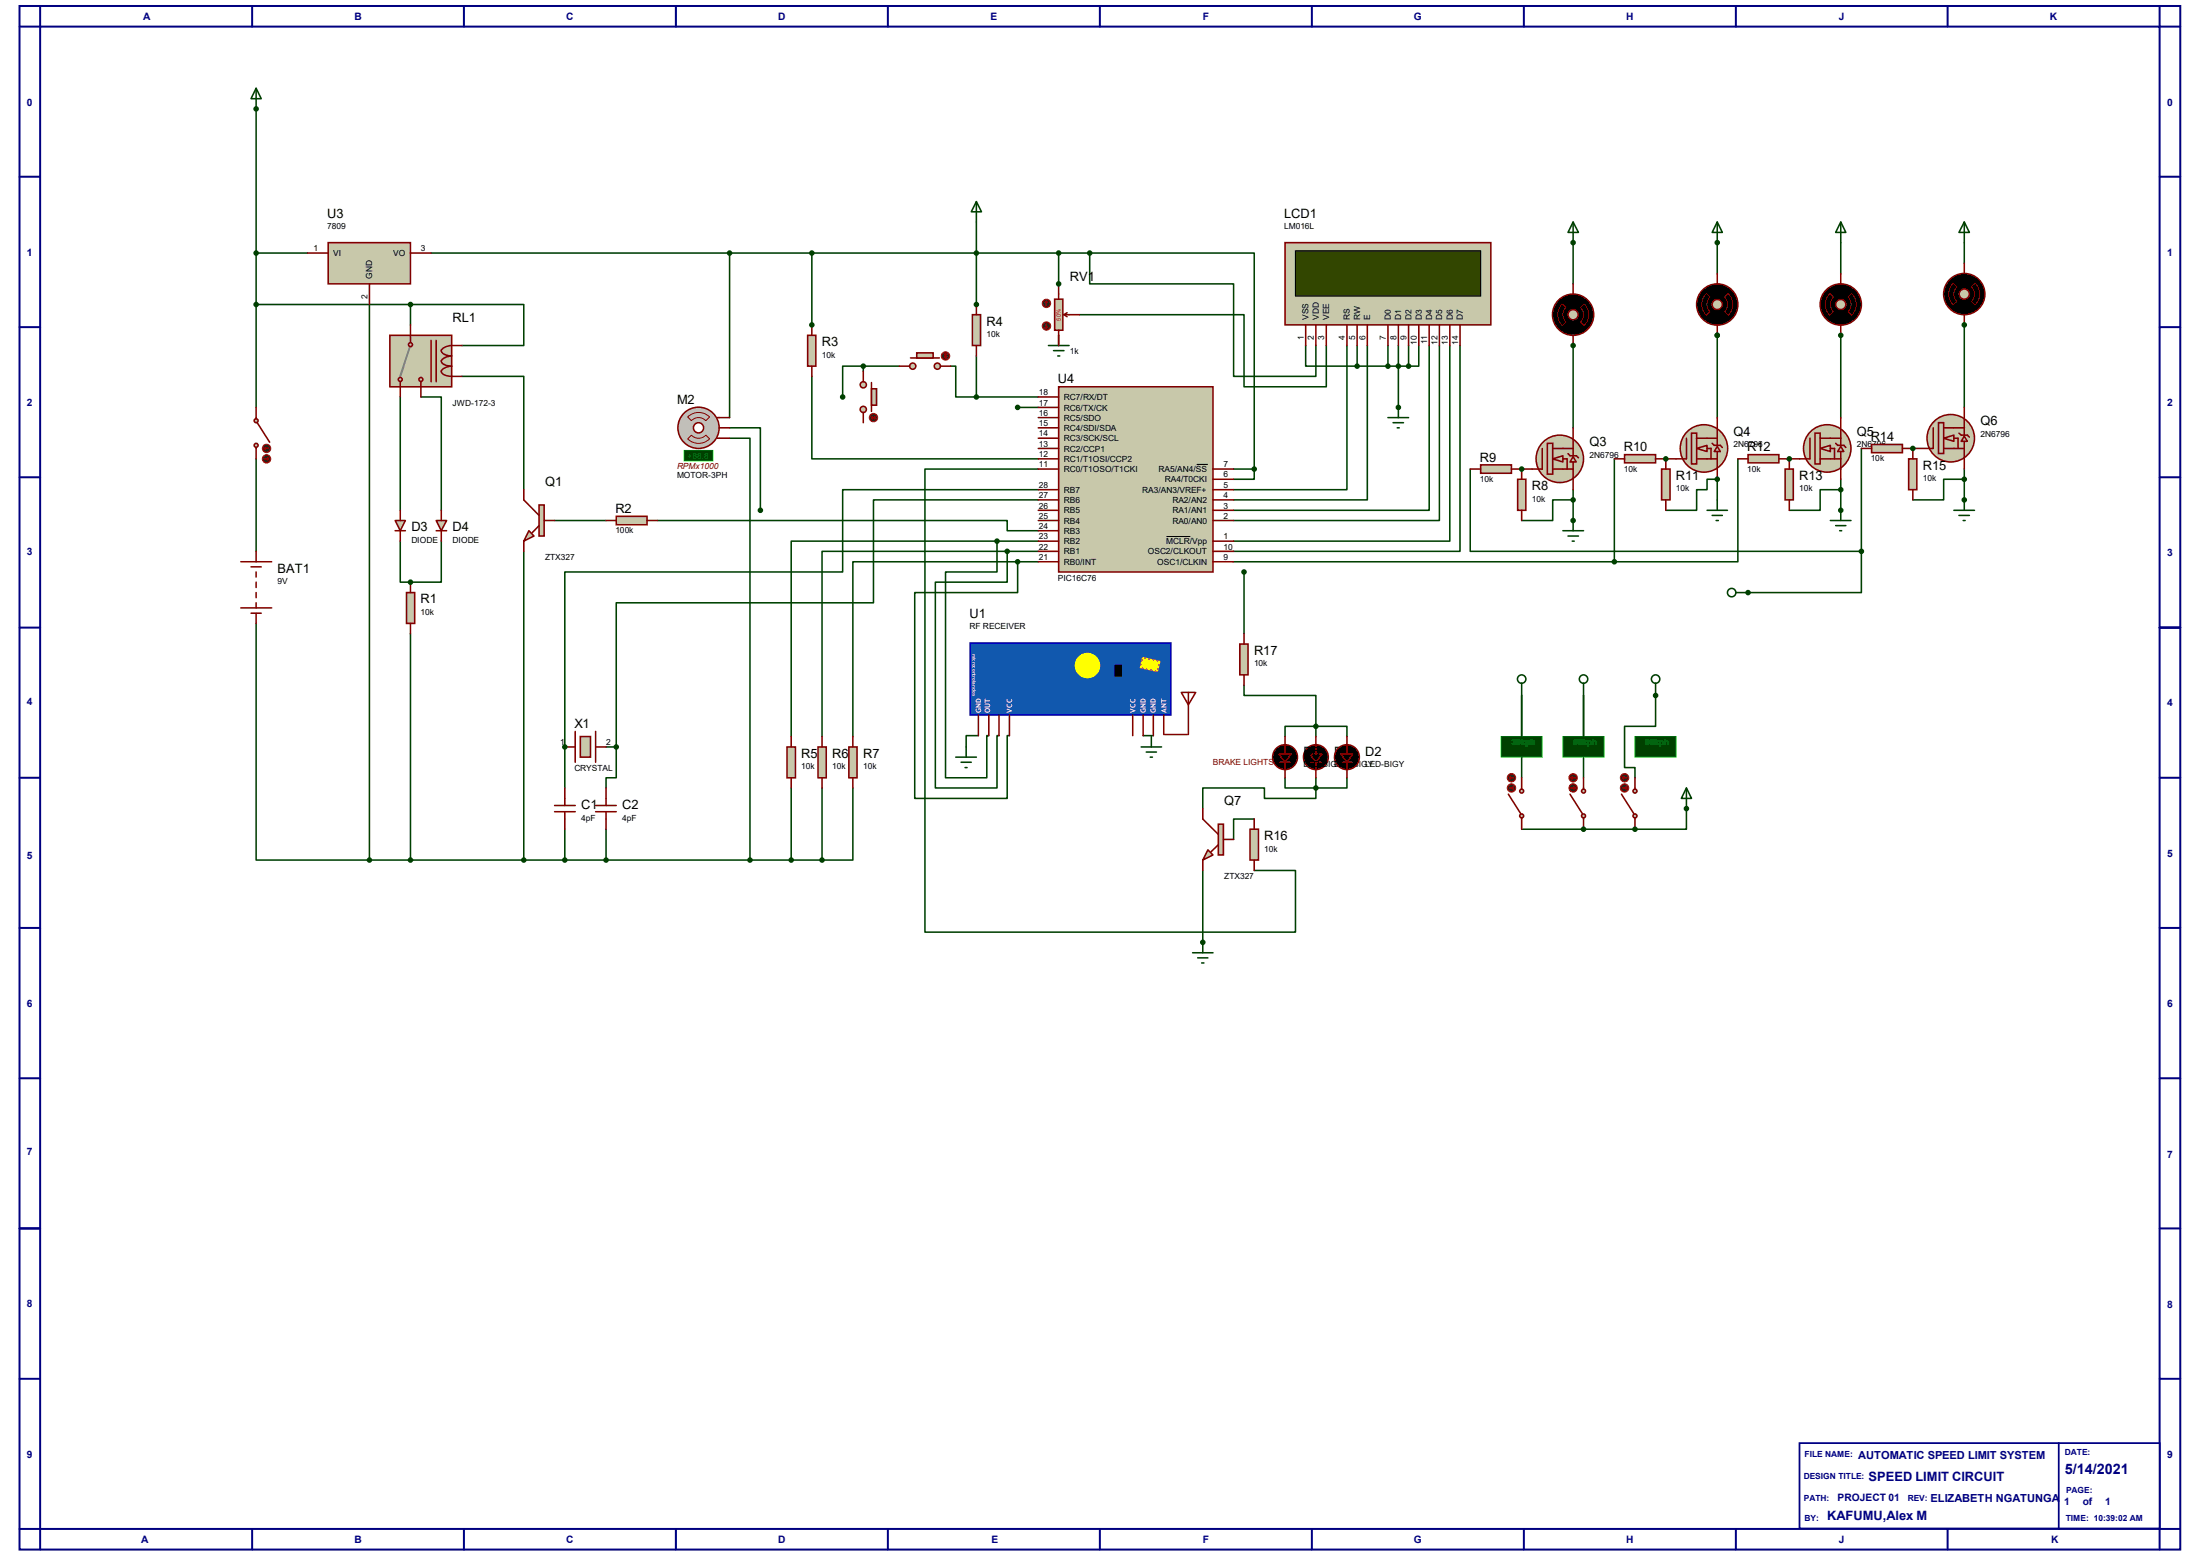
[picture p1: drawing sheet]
<svg xmlns="http://www.w3.org/2000/svg" width="420mm" height="297mm" viewBox="0 0 420 297" stroke-linecap="round" stroke-linejoin="round" font-family="sans-serif">
<g fill="none" stroke="#000080" stroke-width=".38">
<path d="M3.7 1.1h412.5v294.7h-412.5zM7.7 5.1h404.6v286.7h-404.6zM7.7 1.1v4h-4M48.1 1.1v4M88.6 1.1v4M129 1.1v4M169.5 1.1v4M210 1.1v4M250.4 1.1v4M290.9 1.1v4M331.4 1.1v4M371.8 1.1v4"/>
<path d="M412.3 1.1v4h3.9M3.7 33.7h4M412.3 33.7h3.9M3.7 62.4h4M412.3 62.4h3.9M3.7 91.1h4M412.3 91.1h3.9M3.7 119.8h4M412.3 119.8h3.9M3.7 148.5h4M412.3 148.5h3.9M3.7 177.1h4"/>
<path d="M412.3 177.1h3.9M3.7 205.8h4M412.3 205.8h3.9M3.7 234.5h4M412.3 234.5h3.9M3.7 263.2h4M412.3 263.2h3.9M3.7 291.8h4v4M48.1 291.8v4M88.6 291.8v4M129 291.8v4M169.5 291.8v4"/>
<path d="M210 291.8v4M250.4 291.8v4M290.9 291.8v4M331.4 291.8v4M371.8 291.8v4M416.2 291.8h-3.9v4"/>
</g>
<path d="M343.5 275.5h68.8v16.3h-68.8z" fill="#fff" stroke="#000080" stroke-width=".34"/>
<path d="M393 275.5v16.3" fill="none" stroke="#000080" stroke-width=".34"/>
<g fill="none" stroke="#004000" stroke-width=".3">
<path d="M48.9 20.8h.1M48.9 20.8v57M48.9 48.3h9.8M48.9 58.1h29.5M70.5 58.1v106.1M78.4 58.1h21.6v7.9h-11.8M78.4 58.1v3.9M82.3 48.3h125.7M139.3 48.3v31.4M155 48.3v13.7M186.4 58.1h.1M186.4 42.4v15.7"/>
<path d="M202.1 54.2h.1M202.1 48.3v5.9M208 48.3h31.4v41.2M208 48.3v5.9h27.5v17.6h15.7v-5.8M300.3 46.3h.1M300.3 46.3v7.9M327.8 46.3h.1M327.8 46.3v5.9M351.4 46.3v5.9M375 46.3v3.9M76.4 75.8v21.6M80.3 75.8h3.9v21.6"/>
<path d="M88.2 71.8h11.8v21.7M155 62h.1M155 71.8v15.8h43.2M164.8 69.9h-3.9v5.9M164.8 69.9v1M164.8 69.9h6.9M181.5 69.9h1v5.9h3.9M186.4 67.9v7.9M186.4 75.8h11.8M194.3 77.8h3.9M206 60.1h31.5v13.7h15.7v-7.8M249.3 66v3.9h9.8"/>
<path d="M257.1 66v27.5h-21.6M259.1 69.9h9.8M259.1 66v3.9M261 66v29.4h-25.5M265 66v3.9M267 77.8h.1M267 66v11.8M268.9 66v3.9M270.8 66v3.9h-1.9M272.8 66v31.4h-37.3M274.8 66v33.4h-39.3M276.8 66v37.3h-41.3"/>
<path d="M278.7 66v39.2h-43.2M300.3 66h.1M300.3 66v15.7M327.8 64h.1M327.8 64v15.7M351.4 64h.1M351.4 64v15.7M375 62h.1M375 62v15.8M48.9 87.6v17.6M105.9 99.4h9.8M125.5 99.4h66.8v1.9h5.9"/>
<path d="M139.3 81.7h5.9v15.7M139.3 83.7h3.9v80.5M198.2 93.5h-37.3v15.7h-53.1v33.4M198.2 95.4h-31.4v19.7h-49.2v27.5M198.2 89.5h-21.6v88.4h70.7v-11.7h-7.9M235.5 89.5h3.9M239.4 89.5v2h-3.9M280.7 89.5v15.7h74.6M290.5 89.5h.1M300.3 99.4h.1M300.3 95.4h-3.9v4h-5.9M300.3 93.5v5.9"/>
<path d="M308.2 87.6v19.6M318 87.6h.1M327.8 91.5h.1M327.8 91.5h-1.9v2h-2v3.9h-5.9M327.8 91.5v3.9M331.8 87.6v19.6h-23.6M341.6 87.6h.1M351.4 97.4h.1M351.4 93.5h-3.9v3.9h-5.9M351.4 91.5v5.9M355.3 85.6v19.6M365.2 85.6h.1"/>
<path d="M375 95.4h.1M375 91.5h-3.9v3.9h-5.9M375 89.5v5.9M48.9 119v45.2h21.6M76.4 103.3v7.8h2M78.4 111.1h.1M84.2 103.3v7.8h-5.8M100 105.2v59M190.3 103.3h-39.3v37.3M190.3 103.3v5.9h-9.8v39.3h7.9v-8.1h.4M190.3 103.3h7.9M192.3 105.2h-35.4v35.4"/>
<path d="M192.3 105.2v5.9h-13.7v39.3h11.7v-10h.4M192.3 105.2h5.9M194.3 107.2h-31.5v33.4M194.3 107.2v5.9h-19.7v39.3h17.7v-12h.4M194.3 107.2h3.9M235.5 107.2h72.7M237.5 109.2v11.7M333.7 113.1h.1M355.3 105.2v7.9h-21.6M78.4 120.9v43.3M237.5 130.8v2h13.7v5.8M251.2 138.6h-5.9v2"/>
<path d="M251.2 138.6h5.9v2M251.2 138.6v2M290.5 132.8v15.7M302.3 132.8v15.7M316.1 132.8v5.8h-6v7.9h2v2M316.1 132.8h.1M107.8 142.6h.1M107.8 142.6v7.8M107.8 158.3v5.9M115.7 158.3v5.9M115.7 142.6h1.9M117.6 142.6v5.9h-1.9v1.9"/>
<path d="M151 150.4v13.8M156.9 150.4v13.8M162.8 150.4v13.8h-5.9M186.8 140.4h-2.4v2.2M218.2 140.4h2M239.4 156.3h-3.9v3.9M245.3 148.5v1.9h5.9M251.2 150.4v2h-9.8v-2h-11.8v3.9M251.2 148.5v1.9M257.1 148.5v1.9h-5.9M290.5 158.3h21.6M302.3 158.3h.1"/>
<path d="M312.1 158.3h.1M321.9 154.3v4h-9.8M321.9 154.3h.1M70.5 164.2h86.4M229.6 179.9h.1M229.6 166.2v13.7"/>
</g>
<g fill="none" stroke="#800000" stroke-width=".3">
<path d="M46 107.2h5.9M46 116h5.9M47.9 108.2h2M47.9 117.1h2M48.9 105.2v2M48.9 109.2v1M48.9 111.1v1M48.9 113.1v1M48.9 115.1v.9M48.9 117.1v1.9M105.9 154.9h3.9M105.9 153.8h3.9"/>
<path d="M107.8 150.4v3.4M107.8 154.9v3.4"/>
</g>
<g fill="#c8c8aa" stroke="#800000" stroke-width=".3">
<path d="M101 101.3l.9 1-1.9 1z"/>
<path d="M102.9 96.4h1v5.9h-1z"/>
</g>
<path d="M100 93.5v1.9l2.9 3M103.9 99.4h2M100 103.3v1.9M102.9 100.3l-1.3 1.4" fill="none" stroke="#800000" stroke-width=".3"/>
<g fill="#c8c8aa" stroke="#800000" stroke-width=".3">
<circle cx="48.9" cy="85" r=".38"/>
<circle cx="48.9" cy="80.3" r=".38"/>
</g>
<path d="M48.9 77.8v2.1M48.9 85.4v2.2M49.1 80.7l2.4 3.7" fill="none" stroke="#800000" stroke-width=".3"/>
<circle cx="50.9" cy="85.6" r=".8" fill="#400000" stroke="#f00" stroke-width=".19"/>
<path d="M50.5 85.6l.2 .2M50.5 85.6h.8M50.7 85.4l-.2 .2" fill="none" stroke="#f00" stroke-width=".19"/>
<circle cx="50.9" cy="87.6" r=".8" fill="#400000" stroke="#f00" stroke-width=".19"/>
<path d="M50.5 87.6h.8M51.1 87.4l.2 .2M51.3 87.6l-.2 .2" fill="none" stroke="#f00" stroke-width=".19"/>
<path d="M245.3 46.3h39.3v15.7h-39.3z" fill="#c8c8aa" stroke="#800000" stroke-width=".3"/>
<path d="M247.3 47.9h35.4v8.6h-35.4z" fill="#324600" stroke="#000" stroke-width=".21"/>
<g fill="none" stroke="#800000" stroke-width=".3">
<path d="M249.3 62v4M251.2 62v4M253.2 62v4M257.1 62v4M259.1 62v4M261 62v4M265 62v4M267 62v4M268.9 62v4M270.8 62v4M272.8 62v4M274.8 62v4"/>
<path d="M276.8 62v4M278.7 62v4"/>
</g>
<path d="M77.6 113.1h1.6v5.9h-1.6z" fill="#c8c8aa" stroke="#800000" stroke-width=".3"/>
<path d="M78.4 111.1v2M78.4 119v1.9" fill="none" stroke="#800000" stroke-width=".3"/>
<path d="M62.7 46.3h15.7v7.9h-15.7z" fill="#c8c8aa" stroke="#800000" stroke-width=".3"/>
<path d="M58.7 48.3h4M70.5 54.2v3.9M78.4 48.3h3.9" fill="none" stroke="#800000" stroke-width=".3"/>
<g fill="#004000" stroke="#004000" stroke-width=".3">
<circle cx="48.9" cy="48.3" r=".38"/>
<circle cx="70.5" cy="164.2" r=".38"/>
<circle cx="78.4" cy="164.2" r=".38"/>
</g>
<path d="M75.4 99.4h2l-1 1.9z" fill="#c8c8aa" stroke="#800000" stroke-width=".3"/>
<path d="M76.4 97.4v2M75.4 101.3h2M76.4 101.3v2" fill="none" stroke="#800000" stroke-width=".3"/>
<path d="M83.3 99.4h2l-1.1 1.9z" fill="#c8c8aa" stroke="#800000" stroke-width=".3"/>
<path d="M84.2 97.4v2M83.3 101.3h2M84.2 101.3v2" fill="none" stroke="#800000" stroke-width=".3"/>
<circle cx="78.4" cy="111.1" r=".38" fill="#004000" stroke="#004000" stroke-width=".3"/>
<path d="M74.4 64h11.8v9.8h-11.8z" fill="#c8c8aa" stroke="#800000" stroke-width=".3"/>
<path d="M78.2 66.3l-1.8 5.5" fill="none" stroke="#808080" stroke-width=".38"/>
<g fill="#c8c8aa" stroke="#800000" stroke-width=".3">
<circle cx="78.4" cy="65.8" r=".38"/>
<circle cx="80.3" cy="72.4" r=".38"/>
</g>
<path d="M78.4 64v1.4M80.3 72.9v.9M82.3 65v7.9M83.3 65v7.9M86.2 66a2.31 2.31 0 0 0-2 .9 1.69 1.69 0 0 0 2 1 2.31 2.31 0 0 0-2 1 1.42 1.42 0 0 0 1.5 .9l.5 .1a2.31 2.31 0 0 0-2 1 1.42 1.42 0 0 0 1.5 .9h.5" fill="none" stroke="#800000" stroke-width=".3"/>
<circle cx="76.4" cy="72.4" r=".38" fill="#c8c8aa" stroke="#800000" stroke-width=".3"/>
<path d="M76.4 72.9v2.9M78.4 62v2M80.3 73.8v2M86.2 71.8h2M86.2 66h2M109.8 139.6v5.9M113.7 139.6v5.9M113.7 154.9h3.9M113.7 153.8h3.9M115.7 150.4v3.4M115.7 154.9v3.4" fill="none" stroke="#800000" stroke-width=".3"/>
<g fill="#004000" stroke="#004000" stroke-width=".3">
<circle cx="78.4" cy="58.1" r=".38"/>
<circle cx="48.9" cy="58.1" r=".38"/>
<circle cx="100" cy="164.2" r=".38"/>
<circle cx="107.8" cy="164.2" r=".38"/>
<circle cx="115.7" cy="164.2" r=".38"/>
</g>
<path d="M110.8 140.6h1.9v3.9h-1.9z" fill="#c8c8aa" stroke="#800000" stroke-width=".3"/>
<path d="M107.8 142.6h2M113.7 142.6h2" fill="none" stroke="#800000" stroke-width=".3"/>
<path d="M117.6 98.6h5.9v1.6h-5.9z" fill="#c8c8aa" stroke="#800000" stroke-width=".3"/>
<path d="M115.7 99.4h1.9M123.5 99.4h2" fill="none" stroke="#800000" stroke-width=".3"/>
<g fill="#004000" stroke="#004000" stroke-width=".3">
<circle cx="117.6" cy="142.6" r=".38"/>
<circle cx="107.8" cy="142.6" r=".38"/>
</g>
<path d="M130.6 86h5.5v2h-5.5z" fill="#004000" stroke="#0f0" stroke-width=".19"/>
<circle cx="133.3" cy="81.7" r="3.9" fill="#c0c0c0" stroke="#800000" stroke-width=".3"/>
<path d="M131.3 79.6a2.99 2.99 0 0 1 4.2 0l-.8 .7a1.87 1.87 0 0 0-2.7 0zM132 83.1a1.87 1.87 0 0 0 2.7 0l.8 .7a2.99 2.99 0 0 1-4.2 0z" fill="none" stroke="#800000" stroke-width=".19"/>
<circle cx="133.3" cy="81.7" r=".97" fill="#fff" stroke="#800000" stroke-width=".3"/>
<path d="M136.9 79.7h2.4M136.9 83.7h2.4M137.3 81.7h2" fill="none" stroke="#800000" stroke-width=".3"/>
<g fill="#004000" stroke="#004000" stroke-width=".3">
<circle cx="145.2" cy="97.4" r=".38"/>
<circle cx="139.3" cy="48.3" r=".38"/>
</g>
<path d="M154.2 64h1.5v5.9h-1.5z" fill="#c8c8aa" stroke="#800000" stroke-width=".3"/>
<path d="M155 62v2M155 69.9v1.9" fill="none" stroke="#800000" stroke-width=".3"/>
<circle cx="155" cy="62" r=".38" fill="#004000" stroke="#004000" stroke-width=".3"/>
<g fill="#c8c8aa" stroke="#800000" stroke-width=".3">
<circle cx="164.8" cy="78.1" r=".59"/>
<circle cx="164.8" cy="73.4" r=".59"/>
</g>
<path d="M166.4 73v5.5" fill="none" stroke="#800000" stroke-width=".3"/>
<path d="M166.4 74.2h.9v3.1h-.9z" fill="#c8c8aa" stroke="#800000" stroke-width=".3"/>
<path d="M164.8 70.9v2M164.8 78.7v2" fill="none" stroke="#800000" stroke-width=".3"/>
<circle cx="166.8" cy="79.7" r=".8" fill="#400000" stroke="#f00" stroke-width=".19"/>
<path d="M166.4 79.7h.7M166.4 79.7l.2 .2M166.6 79.5l-.2 .2M167 79.5l.1 .2M167.1 79.7l-.1 .2" fill="none" stroke="#f00" stroke-width=".19"/>
<g fill="#004000" stroke="#004000" stroke-width=".3">
<circle cx="160.9" cy="75.8" r=".38"/>
<circle cx="164.8" cy="69.9" r=".38"/>
</g>
<g fill="#c8c8aa" stroke="#800000" stroke-width=".3">
<circle cx="178.9" cy="69.9" r=".59"/>
<circle cx="174.2" cy="69.9" r=".59"/>
</g>
<path d="M173.8 68.3h5.5" fill="none" stroke="#800000" stroke-width=".3"/>
<path d="M175 67.4h3.1v.9h-3.1z" fill="#c8c8aa" stroke="#800000" stroke-width=".3"/>
<path d="M171.7 69.9h2M179.5 69.9h2" fill="none" stroke="#800000" stroke-width=".3"/>
<circle cx="180.5" cy="67.9" r=".8" fill="#400000" stroke="#f00" stroke-width=".19"/>
<path d="M180.3 68.1l.2 .2M180.5 67.5v.8M180.5 67.5l-.2 .2M180.5 67.5l.2 .2M180.7 68.1l-.2 .2" fill="none" stroke="#f00" stroke-width=".19"/>
<g fill="#004000" stroke="#004000" stroke-width=".3">
<circle cx="155" cy="48.3" r=".38"/>
<circle cx="186.4" cy="48.3" r=".38"/>
</g>
<path d="M185.6 60.1h1.6v5.9h-1.6z" fill="#c8c8aa" stroke="#800000" stroke-width=".3"/>
<path d="M186.4 58.1v2M186.4 66v1.9" fill="none" stroke="#800000" stroke-width=".3"/>
<circle cx="186.4" cy="58.1" r=".38" fill="#004000" stroke="#004000" stroke-width=".3"/>
<path d="M150.2 142.6h1.6v5.9h-1.6z" fill="#c8c8aa" stroke="#800000" stroke-width=".3"/>
<path d="M151 140.6v2M151 148.5v1.9" fill="none" stroke="#800000" stroke-width=".3"/>
<path d="M156.2 142.6h1.5v5.9h-1.5z" fill="#c8c8aa" stroke="#800000" stroke-width=".3"/>
<path d="M156.9 140.6v2M156.9 148.5v1.9" fill="none" stroke="#800000" stroke-width=".3"/>
<path d="M162.1 142.6h1.5v5.9h-1.5z" fill="#c8c8aa" stroke="#800000" stroke-width=".3"/>
<path d="M162.8 140.6v2M162.8 148.5v1.9" fill="none" stroke="#800000" stroke-width=".3"/>
<g fill="#004000" stroke="#004000" stroke-width=".3">
<circle cx="143.2" cy="164.2" r=".38"/>
<circle cx="156.9" cy="164.2" r=".38"/>
<circle cx="151" cy="164.2" r=".38"/>
</g>
<path d="M202.1 73.8h29.5v35.4h-29.5z" fill="#c8c8aa" stroke="#800000" stroke-width=".3"/>
<g fill="none" stroke="#800000" stroke-width=".3">
<path d="M198.2 75.8h3.9M198.2 77.8h3.9M198.2 79.7h3.9M198.2 99.4h3.9M198.2 97.4h3.9M198.2 95.4h3.9M198.2 89.5h3.9M198.2 87.6h3.9M198.2 85.6h3.9M198.2 83.7h3.9M198.2 93.5h3.9M198.2 81.7h3.9"/>
<path d="M231.6 99.4h3.9M231.6 97.4h3.9M231.6 95.4h3.9M231.6 91.5h3.9M231.6 89.5h3.9M231.6 93.5h3.9M198.2 107.2h3.9M198.2 105.2h3.9M198.2 101.3h3.9M198.2 103.3h3.9M231.6 107.2h3.9M231.6 105.2h3.9"/>
<path d="M231.6 103.3h3.9"/>
</g>
<path d="M228.4 88.6h2.2M222.7 102.4h4.5" fill="none" stroke="#000" stroke-width=".19"/>
<g fill="#004000" stroke="#004000" stroke-width=".3">
<circle cx="186.4" cy="75.8" r=".38"/>
<circle cx="194.3" cy="77.8" r=".38"/>
<circle cx="190.3" cy="103.3" r=".38"/>
<circle cx="192.3" cy="105.2" r=".38"/>
<circle cx="194.3" cy="107.2" r=".38"/>
<circle cx="202.1" cy="48.3" r=".38"/>
<circle cx="239.4" cy="89.5" r=".38"/>
<circle cx="208" cy="48.3" r=".38"/>
</g>
<path d="M200.2 66h3.9M201.1 66.9h2M201.9 67.9h.4M202.1 64v2M217.8 142.6h3.9M218.8 143.6h2M219.6 144.5h.4M219.8 140.6v2" fill="none" stroke="#004000" stroke-width=".3"/>
<path d="M201.3 57.1h1.6v5.9h-1.6z" fill="#c8c8aa" stroke="#800000" stroke-width=".3"/>
<path d="M202.1 54.2v2.9M203.7 59.7l-.6 .4M202.1 63v3M203.1 60.1l.6 .4M203.1 60.1h2.9" fill="none" stroke="#800000" stroke-width=".3"/>
<circle cx="199.8" cy="57.9" r=".8" fill="#400000" stroke="#f00" stroke-width=".19"/>
<path d="M199.8 57.5l-.2 .2M199.8 57.5l.1 .2M199.8 57.5v.8" fill="none" stroke="#f00" stroke-width=".19"/>
<circle cx="199.8" cy="62.2" r=".8" fill="#400000" stroke="#f00" stroke-width=".19"/>
<path d="M199.6 62.4l.2 .2M199.8 61.8v.8M199.9 62.4l-.1 .2" fill="none" stroke="#f00" stroke-width=".19"/>
<g fill="#004000" stroke="#004000" stroke-width=".3">
<circle cx="202.1" cy="54.2" r=".38"/>
<circle cx="259.1" cy="69.9" r=".38"/>
<circle cx="268.9" cy="69.9" r=".38"/>
<circle cx="267" cy="69.9" r=".38"/>
<circle cx="265" cy="69.9" r=".38"/>
<circle cx="267" cy="77.8" r=".38"/>
</g>
<path d="M265 79.7h3.9M267 77.8v1.9M265.9 80.7h2M266.7 81.7h.4" fill="none" stroke="#004000" stroke-width=".3"/>
<g fill="#c8c8aa" stroke="#800000" stroke-width=".3">
<path d="M296.4 87.6l2-.6v1.2z"/>
<path d="M295.4 84.6h1v5.9h-1z"/>
<circle cx="297.8" cy="87.6" r="4.5"/>
</g>
<path d="M294.4 85.6v3.9h-1.9M296.4 89.5h3.9M296.4 85.6h3.9M298.4 87.6h.8v1.9" fill="none" stroke="#800000" stroke-width=".3"/>
<path d="M300.3 87.2l.6 1h-1.2z" fill="#c8c8aa" stroke="#800000" stroke-width=".3"/>
<path d="M290.5 89.5h2M299.3 86.6l.4 .4h1.2l.4 .4M300.3 81.7v2M300.3 83.8v3.2M300.3 88.2v5.3" fill="none" stroke="#800000" stroke-width=".3"/>
<path d="M282.7 88.7h5.8v1.6h-5.8z" fill="#c8c8aa" stroke="#800000" stroke-width=".3"/>
<path d="M280.7 89.5h2M288.5 89.5h2" fill="none" stroke="#800000" stroke-width=".3"/>
<path d="M289.7 91.5h1.6v5.9h-1.6z" fill="#c8c8aa" stroke="#800000" stroke-width=".3"/>
<path d="M290.5 89.5v2M290.5 97.4v2" fill="none" stroke="#800000" stroke-width=".3"/>
<g fill="#004000" stroke="#004000" stroke-width=".3">
<circle cx="290.5" cy="89.5" r=".38"/>
<circle cx="300.3" cy="99.4" r=".38"/>
<circle cx="300.3" cy="95.4" r=".38"/>
</g>
<path d="M300.3 99.4v1.9M298.4 101.3h3.9M299.3 102.3h2M300.1 103.3h.4" fill="none" stroke="#004000" stroke-width=".3"/>
<circle cx="300.3" cy="60.1" r="3.9" fill="#000" stroke="#800000" stroke-width=".3"/>
<path d="M298.2 58l.8 .7a1.92 1.92 0 0 0 0 2.8l-.8 .6a2.94 2.94 0 0 1 0-4.1zM301.7 58.7l.7-.7a2.94 2.94 0 0 1 0 4.1l-.7-.6a1.92 1.92 0 0 0 0-2.8z" fill="none" stroke="#800000" stroke-width=".19"/>
<circle cx="300.3" cy="60.1" r=".97" fill="#c8c8aa" stroke="#800000" stroke-width=".3"/>
<path d="M300.3 54.2v1.9M300.3 64v2" fill="none" stroke="#800000" stroke-width=".3"/>
<circle cx="300.3" cy="66" r=".38" fill="#004000" stroke="#004000" stroke-width=".3"/>
<g fill="#c8c8aa" stroke="#800000" stroke-width=".3">
<path d="M323.9 85.6l2-.6v1.2z"/>
<path d="M322.9 82.7h1v5.9h-1z"/>
<circle cx="325.3" cy="85.6" r="4.5"/>
</g>
<path d="M321.9 83.7v3.9h-1.9M323.9 87.6h3.9M323.9 83.7h3.9M325.9 85.6h.7v2" fill="none" stroke="#800000" stroke-width=".3"/>
<path d="M327.8 85.2l.6 1h-1.2z" fill="#c8c8aa" stroke="#800000" stroke-width=".3"/>
<path d="M327.8 79.7v2M318 87.6h2M326.9 84.6l.3 .4h1.2l.4 .4M327.8 81.9v3.1M327.8 86.2v5.3" fill="none" stroke="#800000" stroke-width=".3"/>
<path d="M317.2 89.5h1.6v5.9h-1.6z" fill="#c8c8aa" stroke="#800000" stroke-width=".3"/>
<path d="M318 87.6v1.9M318 95.4v2" fill="none" stroke="#800000" stroke-width=".3"/>
<path d="M325.9 97.4h3.9M326.9 98.4h1.9M327.6 99.4h.4M327.8 95.4v2" fill="none" stroke="#004000" stroke-width=".3"/>
<circle cx="327.8" cy="58.1" r="3.9" fill="#000" stroke="#800000" stroke-width=".3"/>
<path d="M325.8 56l.6 .7a1.94 1.94 0 0 0 0 2.8l-.6 .7a2.91 2.91 0 0 1 0-4.2zM329.9 56a2.91 2.91 0 0 1 0 4.2l-.7-.7a1.94 1.94 0 0 0 0-2.8z" fill="none" stroke="#800000" stroke-width=".19"/>
<circle cx="327.8" cy="58.1" r=".97" fill="#c8c8aa" stroke="#800000" stroke-width=".3"/>
<path d="M327.8 52.2v2M327.8 62v2" fill="none" stroke="#800000" stroke-width=".3"/>
<g fill="#c8c8aa" stroke="#800000" stroke-width=".3">
<path d="M347.5 85.6l1.9-.6v1.2z"/>
<path d="M346.5 82.7h1v5.9h-1z"/>
<circle cx="348.8" cy="85.6" r="4.5"/>
</g>
<path d="M345.5 83.7v3.9h-2M347.5 87.6h3.9M347.5 83.7h3.9M349.4 85.6h.8v2" fill="none" stroke="#800000" stroke-width=".3"/>
<path d="M351.4 85.2l.6 1h-1.2z" fill="#c8c8aa" stroke="#800000" stroke-width=".3"/>
<path d="M351.4 79.7v2M341.6 87.6h1.9M350.4 84.6l.4 .4h1.2l.4 .4M351.4 81.9v3.1M351.4 86.2v5.3" fill="none" stroke="#800000" stroke-width=".3"/>
<path d="M333.7 86.8h5.9v1.5h-5.9z" fill="#c8c8aa" stroke="#800000" stroke-width=".3"/>
<path d="M331.8 87.6h1.9M339.6 87.6h2" fill="none" stroke="#800000" stroke-width=".3"/>
<path d="M340.8 89.5h1.5v5.9h-1.5z" fill="#c8c8aa" stroke="#800000" stroke-width=".3"/>
<path d="M341.6 87.6v1.9M341.6 95.4v2" fill="none" stroke="#800000" stroke-width=".3"/>
<g fill="#004000" stroke="#004000" stroke-width=".3">
<circle cx="341.6" cy="87.6" r=".38"/>
<circle cx="351.4" cy="97.4" r=".38"/>
<circle cx="351.4" cy="93.5" r=".38"/>
</g>
<path d="M349.4 99.4h4M351.4 97.4v2M350.4 100.3h2M351.2 101.3h.4" fill="none" stroke="#004000" stroke-width=".3"/>
<circle cx="351.4" cy="58.1" r="3.9" fill="#000" stroke="#800000" stroke-width=".3"/>
<path d="M349.3 56l.7 .7a1.94 1.94 0 0 0 0 2.8l-.7 .7a2.91 2.91 0 0 1 0-4.2zM353.5 56a2.91 2.91 0 0 1 0 4.2l-.7-.7a1.94 1.94 0 0 0 0-2.8z" fill="none" stroke="#800000" stroke-width=".19"/>
<circle cx="351.4" cy="58.1" r=".97" fill="#c8c8aa" stroke="#800000" stroke-width=".3"/>
<path d="M351.4 52.2v2M351.4 62v2" fill="none" stroke="#800000" stroke-width=".3"/>
<circle cx="351.4" cy="64" r=".38" fill="#004000" stroke="#004000" stroke-width=".3"/>
<g fill="#c8c8aa" stroke="#800000" stroke-width=".3">
<path d="M371.1 83.7l1.9-.6v1.1z"/>
<path d="M370.1 80.7h1v5.9h-1z"/>
<circle cx="372.4" cy="83.7" r="4.5"/>
</g>
<path d="M369.1 81.7v3.9h-2M371.1 85.6h3.9M371.1 81.7h3.9M373 83.7h.8v1.9" fill="none" stroke="#800000" stroke-width=".3"/>
<path d="M375 83.3l.6 .9h-1.2z" fill="#c8c8aa" stroke="#800000" stroke-width=".3"/>
<path d="M375 77.8v1.9M375 79.9v3.2M365.2 85.6h1.9M374 82.7l.4 .4h1.2l.4 .3M375 84.2v5.3" fill="none" stroke="#800000" stroke-width=".3"/>
<path d="M357.3 84.8h5.9v1.6h-5.9z" fill="#c8c8aa" stroke="#800000" stroke-width=".3"/>
<path d="M355.3 85.6h2M363.2 85.6h2" fill="none" stroke="#800000" stroke-width=".3"/>
<path d="M364.4 87.6h1.5v5.9h-1.5z" fill="#c8c8aa" stroke="#800000" stroke-width=".3"/>
<path d="M365.2 85.6v2M365.2 93.5v1.9" fill="none" stroke="#800000" stroke-width=".3"/>
<g fill="#004000" stroke="#004000" stroke-width=".3">
<circle cx="365.2" cy="85.6" r=".38"/>
<circle cx="375" cy="95.4" r=".38"/>
<circle cx="375" cy="91.5" r=".38"/>
</g>
<path d="M373 97.4h3.9M374 98.4h2M374.8 99.4h.4M375 95.4v2" fill="none" stroke="#004000" stroke-width=".3"/>
<circle cx="375" cy="56.1" r="3.9" fill="#000" stroke="#800000" stroke-width=".3"/>
<path d="M372.9 54.1l.7 .6a1.92 1.92 0 0 0 0 2.8l-.7 .7a2.93 2.93 0 0 1 0-4.1zM376.3 54.7l.8-.6a2.94 2.94 0 0 1 0 4.1l-.8-.7a1.92 1.92 0 0 0 0-2.8z" fill="none" stroke="#800000" stroke-width=".19"/>
<circle cx="375" cy="56.1" r=".97" fill="#c8c8aa" stroke="#800000" stroke-width=".3"/>
<path d="M375 50.2v2M375 60.1v1.9" fill="none" stroke="#800000" stroke-width=".3"/>
<g fill="#004000" stroke="#004000" stroke-width=".3">
<circle cx="375" cy="62" r=".38"/>
<circle cx="327.8" cy="64" r=".38"/>
</g>
<path d="M310.1 86.8h6v1.5h-6z" fill="#c8c8aa" stroke="#800000" stroke-width=".3"/>
<path d="M308.2 87.6h1.9M316.1 87.6h1.9" fill="none" stroke="#800000" stroke-width=".3"/>
<g fill="#004000" stroke="#004000" stroke-width=".3">
<circle cx="327.8" cy="91.5" r=".38"/>
<circle cx="308.2" cy="107.2" r=".38"/>
<circle cx="355.3" cy="105.2" r=".38"/>
</g>
<g fill="#c8c8aa" stroke="#800000" stroke-width=".3">
<path d="M230.6 162.2l1 1-2 1z"/>
<path d="M232.6 157.3h1v5.9h-1z"/>
</g>
<path d="M229.6 154.3v2l3 3M229.6 164.2v2M232.6 161.2l-1.4 1.4M233.6 160.2h1.9" fill="none" stroke="#800000" stroke-width=".3"/>
<path d="M238.6 158.3h1.6v5.9h-1.6z" fill="#c8c8aa" stroke="#800000" stroke-width=".3"/>
<path d="M239.4 156.3v2M239.4 164.2v2" fill="none" stroke="#800000" stroke-width=".3"/>
<path d="M229.6 179.9v2M227.7 181.9h3.9M228.6 182.8h2M229.4 183.8h.4" fill="none" stroke="#004000" stroke-width=".3"/>
<circle cx="229.6" cy="179.9" r=".38" fill="#004000" stroke="#004000" stroke-width=".3"/>
<path d="M236.7 122.9h1.6v5.9h-1.6z" fill="#c8c8aa" stroke="#800000" stroke-width=".3"/>
<path d="M237.5 120.9v2M237.5 128.8v2" fill="none" stroke="#800000" stroke-width=".3"/>
<circle cx="237.5" cy="109.2" r=".38" fill="#004000" stroke="#004000" stroke-width=".3"/>
<g fill="#c8c8aa" stroke="#800000" stroke-width=".3">
<circle cx="290.5" cy="151" r=".38"/>
<circle cx="290.5" cy="155.7" r=".38"/>
</g>
<path d="M288 151.6l2.3 3.7M290.5 148.5v2.1M290.5 156.1v2.2" fill="none" stroke="#800000" stroke-width=".3"/>
<circle cx="288.5" cy="150.4" r=".8" fill="#400000" stroke="#f00" stroke-width=".19"/>
<path d="M288.2 150.4h.7M288.8 150.2l.1 .2M288.9 150.4l-.1 .2" fill="none" stroke="#f00" stroke-width=".19"/>
<circle cx="288.5" cy="148.5" r=".8" fill="#400000" stroke="#f00" stroke-width=".19"/>
<path d="M288.2 148.5l.1 .2M288.2 148.5h.7M288.3 148.3l-.1 .2" fill="none" stroke="#f00" stroke-width=".19"/>
<g fill="#c8c8aa" stroke="#800000" stroke-width=".3">
<circle cx="302.3" cy="151" r=".38"/>
<circle cx="302.3" cy="155.7" r=".38"/>
</g>
<path d="M299.7 151.6l2.4 3.7M302.3 148.5v2.1M302.3 156.1v2.2" fill="none" stroke="#800000" stroke-width=".3"/>
<circle cx="300.3" cy="150.4" r=".8" fill="#400000" stroke="#f00" stroke-width=".19"/>
<path d="M299.9 150.4h.8M300.5 150.2l.2 .2M300.7 150.4l-.2 .2" fill="none" stroke="#f00" stroke-width=".19"/>
<circle cx="300.3" cy="148.5" r=".8" fill="#400000" stroke="#f00" stroke-width=".19"/>
<path d="M299.9 148.5l.2 .2M299.9 148.5h.8M300.1 148.3l-.2 .2" fill="none" stroke="#f00" stroke-width=".19"/>
<g fill="#c8c8aa" stroke="#800000" stroke-width=".3">
<circle cx="312.1" cy="151" r=".38"/>
<circle cx="312.1" cy="155.7" r=".38"/>
</g>
<path d="M309.5 151.6l2.4 3.7M312.1 148.5v2.1M312.1 156.1v2.2" fill="none" stroke="#800000" stroke-width=".3"/>
<circle cx="310.1" cy="150.4" r=".8" fill="#400000" stroke="#f00" stroke-width=".19"/>
<path d="M309.8 150.4h.8M310.3 150.2l.3 .2M310.6 150.4l-.3 .2" fill="none" stroke="#f00" stroke-width=".19"/>
<circle cx="310.1" cy="148.5" r=".8" fill="#400000" stroke="#f00" stroke-width=".19"/>
<path d="M309.8 148.5l.2 .2M309.8 148.5h.8M310 148.3l-.2 .2" fill="none" stroke="#f00" stroke-width=".19"/>
<g fill="#004000" stroke="#004000" stroke-width=".3">
<circle cx="302.3" cy="158.3" r=".38"/>
<circle cx="312.1" cy="158.3" r=".38"/>
<circle cx="318" cy="87.6" r=".38"/>
</g>
<path d="M185.2 122.7h38.3v13.8h-38.3z" fill="#1158ae" stroke="#0000c0" stroke-width=".3"/>
<g fill="none" stroke="#800000" stroke-width=".3">
<path d="M186.8 136.5v3.9M188.8 136.5v3.9M190.7 136.5v3.9M192.7 136.5v3.9M216.2 136.5v3.9M218.2 136.5v3.9M220.2 136.5v3.9M222.2 136.5v3.7M225.5 132.2l1.4 2.3M225.7 132.2h2.3M226.9 132.2v2.1M226.9 134.5v5.7"/>
<path d="M228.3 132.2l-1.4 2.3M222.3 140.2h4.4M244.3 145.5h2M245.3 140.6v3.3M245.3 145.5v3M250.2 145.5h2M251.2 140.6v3.3M251.2 145.5v3M256.1 145.5h2M257.1 140.6v3.3M257.1 145.5v3"/>
</g>
<circle cx="207.6" cy="127" r="2.29" fill="#ff0" stroke="#ff0" stroke-width=".3"/>
<path d="M218.1 125.5l3.3 .8-.5 1.8-3.2-.7z" fill="#ff8000" stroke="#ff8000" stroke-width=".3"/>
<path d="M212.9 127h1.2v2h-1.2z" fill="#000" stroke="#000" stroke-width=".3"/>
<g fill="none" stroke="#004000" stroke-width=".3">
<path d="M300.3 42.4l1 2h-2zM300.3 42.4v3.9M327.8 42.4l1 2h-1.9zM327.8 42.4v3.9M351.4 42.4l1 2h-2zM351.4 42.4v3.9M375 42.4l1 2h-2zM375 42.4v3.9M331.4 113.1h2.3M182.5 144.5h3.9M183.5 145.5h1.9M184.2 146.5h.4"/>
<path d="M184.4 142.6v1.9"/>
<circle cx="330.6" cy="113.1" r=".8"/>
</g>
<g fill="#000" stroke="#800000" stroke-width=".3">
<path d="M244.1 143.9h2.4l-1.2 1.6zM250.1 143.9h2.3l-1.2 1.6zM255.9 143.9h2.4l-1.2 1.6z"/>
<circle cx="245.3" cy="144.5" r="2.37"/>
<circle cx="251.2" cy="144.5" r="2.37"/>
<circle cx="257.1" cy="144.5" r="2.37"/>
</g>
<g fill="#004000" stroke="#004000" stroke-width=".3">
<circle cx="251.2" cy="150.4" r=".38"/>
<circle cx="251.2" cy="138.6" r=".38"/>
<circle cx="327.8" cy="46.3" r=".38"/>
<circle cx="300.3" cy="46.3" r=".38"/>
<circle cx="333.7" cy="113.1" r=".38"/>
</g>
<g fill="#004000" stroke="#0f0" stroke-width=".19">
<path d="M298.4 140.6h7.8v3.9h-7.8z"/>
<path d="M286.6 140.6h7.8v3.9h-7.8z"/>
</g>
<path d="M290.5 132.8v7.8M302.3 132.8v7.8" fill="none" stroke="#004000" stroke-width=".3"/>
<path d="M312.1 140.6h7.9v3.9h-7.9z" fill="#004000" stroke="#0f0" stroke-width=".19"/>
<g fill="none" stroke="#004000" stroke-width=".3">
<path d="M48.9 16.8l1 2h-2zM48.9 16.8v4M186.4 38.5l1 1.9h-2zM186.4 38.5v3.9M290.5 130.4v2.4M302.3 130.4v2.4M316.1 130.4v2.4M321.9 150.4l1 2h-1.9zM321.9 150.4v3.9"/>
<circle cx="290.5" cy="129.6" r=".8"/>
<circle cx="302.3" cy="129.6" r=".8"/>
<circle cx="316.1" cy="129.6" r=".8"/>
</g>
<g fill="#004000" stroke="#004000" stroke-width=".3">
<circle cx="316.1" cy="132.8" r=".38"/>
<circle cx="48.9" cy="20.8" r=".38"/>
<circle cx="321.9" cy="154.3" r=".38"/>
</g>
<text font-size="2.8" fill="#000080" x="394.2" y="281.4">5/14/2021</text>
<g font-size="2.5">
<text x="62.5" y="41.5">U3</text>
<text x="245.2" y="41.5">LCD1</text>
<text x="204.3" y="53.6">RV1</text>
<text x="86.4" y="61.4">RL1</text>
<text x="188.3" y="62.1">R4</text>
<text x="156.9" y="66.1">R3</text>
<text x="129.2" y="77">M2</text>
<text x="202" y="73.2">U4</text>
<text x="330.9" y="83.2">Q4</text>
<text x="354.5" y="83.2">Q5</text>
<text x="378.1" y="81.2">Q6</text>
<text x="282.5" y="88.1">R9</text>
<text x="303.4" y="85.1">Q3</text>
<text x="310" y="86.1">R10</text>
<text x="333.5" y="86.1">R12</text>
<text x="357.1" y="84.2">R14</text>
<text x="367.1" y="89.7">R15</text>
<text x="104.1" y="92.8">Q1</text>
<text x="292.4" y="93.6">R8</text>
<text x="319.9" y="91.6">R11</text>
<text x="343.5" y="91.6">R13</text>
<text x="78.5" y="101.4">D3</text>
<text x="86.4" y="101.4">D4</text>
<text x="117.5" y="98">R2</text>
<text x="53" y="109.3">BAT1</text>
<text x="80.3" y="115.2">R1</text>
<text x="185.1" y="117.9">U1</text>
<text x="239.4" y="125">R17</text>
<text x="109.6" y="139">X1</text>
<text x="153" y="144.7">R5</text>
<text x="158.9" y="144.7">R6</text>
<text x="164.8" y="144.7">R7</text>
<text x="248.8" y="144.3">D5</text>
<text x="254.7" y="144.3">D1</text>
<text x="260.6" y="144.3">D2</text>
<text x="111" y="154.5">C1</text>
<text x="118.8" y="154.5">C2</text>
<text x="233.7" y="153.7">Q7</text>
<text x="241.3" y="160.4">R16</text>
</g>
<g font-size="2.5" fill="#000080">
<text x="356.7" y="282.6">SPEED LIMIT CIRCUIT</text>
<text x="348.8" y="290.1">KAFUMU,Alex M</text>
</g>
<g font-size="2.1" fill="#000080">
<text x="354.8" y="278.4">AUTOMATIC SPEED LIMIT SYSTEM</text>
<text x="368.6" y="286.7">ELIZABETH NGATUNGA</text>
</g>
<g font-size="1.9" fill="#000080">
<text x="27.3" y="3.8">A</text>
<text x="67.7" y="3.8">B</text>
<text x="108.1" y="3.8">C</text>
<text x="148.5" y="3.8">D</text>
<text x="189.1" y="3.8">E</text>
<text x="229.6" y="3.8">F</text>
<text x="269.9" y="3.8">G</text>
<text x="310.4" y="3.8">H</text>
<text x="351" y="3.8">J</text>
<text x="391.3" y="3.8">K</text>
<text x="5.1" y="20.2">0</text>
<text x="413.7" y="20.2">0</text>
<text x="5.1" y="48.8">1</text>
<text x="413.7" y="48.8">1</text>
<text x="5.1" y="77.5">2</text>
<text x="413.7" y="77.5">2</text>
<text x="5.1" y="106">3</text>
<text x="413.7" y="106.2">3</text>
<text x="5.1" y="134.7">4</text>
<text x="413.7" y="134.8">4</text>
<text x="5.1" y="163.9">5</text>
<text x="413.7" y="163.5">5</text>
<text x="5.1" y="192.2">6</text>
<text x="413.7" y="192.2">6</text>
<text x="5.1" y="220.5">7</text>
<text x="413.7" y="221.1">7</text>
<text x="5.1" y="249.6">8</text>
<text x="413.7" y="249.8">8</text>
<text x="5.1" y="278.2">9</text>
<text x="413.7" y="278.2">9</text>
<text x="350.8" y="286.6">PROJECT 01</text>
<text x="394.1" y="287.4">1</text>
<text x="397.6" y="287.4">of</text>
<text x="401.9" y="287.4">1</text>
<text x="27" y="294.6">A</text>
<text x="67.6" y="294.6">B</text>
<text x="108.1" y="294.6">C</text>
<text x="148.6" y="294.6">D</text>
<text x="189.3" y="294.6">E</text>
<text x="229.6" y="294.6">F</text>
<text x="269.9" y="294.6">G</text>
<text x="310.4" y="294.6">H</text>
<text x="351" y="294.6">J</text>
<text x="391.5" y="294.6">K</text>
</g>
<g font-size="1.6">
<text x="59.8" y="48">1</text>
<text x="62.5" y="43.7">7809</text>
<text x="80.3" y="48">3</text>
<text x="245.2" y="43.7">LM016L</text>
<text x="63.6" y="48.9">VI</text>
<text x="71.1" y="53.2" transform="rotate(-90 71.1 53.2)">GND</text>
<text x="75.1" y="48.9">VO</text>
<text x="70.1" y="57" transform="rotate(-90 70.1 57)">2</text>
<text x="188.3" y="64.3">10k</text>
<text x="248.9" y="64.9" transform="rotate(-90 248.9 64.9)">1</text>
<text x="249.8" y="61" transform="rotate(-90 249.8 61)">VSS</text>
<text x="250.8" y="64.9" transform="rotate(-90 250.8 64.9)">2</text>
<text x="251.8" y="61" transform="rotate(-90 251.8 61)">VDD</text>
<text x="252.8" y="64.9" transform="rotate(-90 252.8 64.9)">3</text>
<text x="253.8" y="61" transform="rotate(-90 253.8 61)">VEE</text>
<text x="256.8" y="64.9" transform="rotate(-90 256.8 64.9)">4</text>
<text x="257.7" y="61" transform="rotate(-90 257.7 61)">RS</text>
<text x="258.7" y="64.9" transform="rotate(-90 258.7 64.9)">5</text>
<text x="259.6" y="61" transform="rotate(-90 259.6 61)">RW</text>
<text x="260.7" y="64.9" transform="rotate(-90 260.7 64.9)">6</text>
<text x="261.6" y="61" transform="rotate(-90 261.6 61)">E</text>
<text x="264.6" y="64.9" transform="rotate(-90 264.6 64.9)">7</text>
<text x="265.5" y="61" transform="rotate(-90 265.5 61)">D0</text>
<text x="266.6" y="64.9" transform="rotate(-90 266.6 64.9)">8</text>
<text x="267.5" y="61" transform="rotate(-90 267.5 61)">D1</text>
<text x="268.5" y="64.9" transform="rotate(-90 268.5 64.9)">9</text>
<text x="269.5" y="61" transform="rotate(-90 269.5 61)">D2</text>
<text x="270.5" y="65.8" transform="rotate(-90 270.5 65.8)">10</text>
<text x="271.4" y="61" transform="rotate(-90 271.4 61)">D3</text>
<text x="272.5" y="65.7" transform="rotate(-90 272.5 65.7)">11</text>
<text x="273.4" y="61" transform="rotate(-90 273.4 61)">D4</text>
<text x="274.4" y="65.8" transform="rotate(-90 274.4 65.8)">12</text>
<text x="275.3" y="61" transform="rotate(-90 275.3 61)">D5</text>
<text x="276.4" y="65.8" transform="rotate(-90 276.4 65.8)">13</text>
<text x="277.3" y="61" transform="rotate(-90 277.3 61)">D6</text>
<text x="278.3" y="65.8" transform="rotate(-90 278.3 65.8)">14</text>
<text x="279.3" y="61" transform="rotate(-90 279.3 61)">D7</text>
<text x="156.9" y="68.3">10k</text>
<text x="204.3" y="67.6">1k</text>
<text x="86.4" y="77.4">JWD-172-3</text>
<text x="198.3" y="75.4">18</text>
<text x="198.3" y="77.4">17</text>
<text x="203.1" y="76.4">RC7/RX/DT</text>
<text x="198.3" y="83.3">14</text>
<text x="198.3" y="79.4">16</text>
<text x="198.3" y="81.3">15</text>
<text x="203.1" y="78.4">RC6/TX/CK</text>
<text x="203.1" y="80.3">RC5/SDO</text>
<text x="203.1" y="82.3">RC4/SDI/SDA</text>
<text x="378.1" y="83.4">2N6796</text>
<text x="198.3" y="87.2">12</text>
<text x="198.3" y="85.3">13</text>
<text x="198.3" y="89.2">11</text>
<text x="203.1" y="88.2">RC1/T1OSI/CCP2</text>
<text x="203.1" y="86.2">RC2/CCP1</text>
<text x="203.1" y="84.2">RC3/SCK/SCL</text>
<text x="233.6" y="89.2">7</text>
<text x="303.4" y="87.3">2N6796</text>
<text x="330.9" y="85.3">2N6796</text>
<text x="354.5" y="85.3">2N6796</text>
<text x="357.1" y="88">10k</text>
<text x="129.2" y="91.3">MOTOR-3PH</text>
<text x="198.3" y="93.1">28</text>
<text x="198.3" y="95.1">27</text>
<text x="203.1" y="94.1">RB7</text>
<text x="203.1" y="90.1">RC0/T1OSO/T1CKI</text>
<text x="218.1" y="94.1">RA3/AN3/VREF+</text>
<text x="221.2" y="90.1">RA5/AN4/SS</text>
<text x="222.4" y="92.1">RA4/T0CKI</text>
<text x="233.6" y="95.1">4</text>
<text x="233.6" y="91.1">6</text>
<text x="233.6" y="93.1">5</text>
<text x="282.5" y="91.9">10k</text>
<text x="292.4" y="95.8">10k</text>
<text x="310" y="90">10k</text>
<text x="319.9" y="93.8">10k</text>
<text x="333.5" y="90">10k</text>
<text x="343.5" y="93.8">10k</text>
<text x="367.1" y="91.8">10k</text>
<text x="117.5" y="101.8">100k</text>
<text x="198.3" y="97.1">26</text>
<text x="198.3" y="99">25</text>
<text x="198.3" y="101">24</text>
<text x="203.1" y="96">RB6</text>
<text x="203.1" y="98">RB5</text>
<text x="203.1" y="99.9">RB4</text>
<text x="203.1" y="101.9">RB3</text>
<text x="223.8" y="99.9">RA0/AN0</text>
<text x="223.8" y="98">RA1/AN1</text>
<text x="223.8" y="96">RA2/AN2</text>
<text x="233.6" y="99">2</text>
<text x="233.6" y="97.1">3</text>
<text x="78.5" y="103.6">DIODE</text>
<text x="86.4" y="103.6">DIODE</text>
<text x="104.1" y="106.9">ZTX327</text>
<text x="198.3" y="103">23</text>
<text x="198.3" y="104.9">22</text>
<text x="198.3" y="106.9">21</text>
<text x="203.1" y="103.9">RB2</text>
<text x="203.1" y="105.8">RB1</text>
<text x="203.1" y="107.8">RB0/INT</text>
<text x="219.1" y="105.8">OSC2/CLKOUT</text>
<text x="220.9" y="107.8">OSC1/CLKIN</text>
<text x="222.6" y="103.9">MCLR/Vpp</text>
<text x="233.6" y="106.9">9</text>
<text x="233.6" y="104.9">10</text>
<text x="233.6" y="103">1</text>
<text x="53" y="111.5">9V</text>
<text x="202" y="110.8">PIC16C76</text>
<text x="80.3" y="117.4">10k</text>
<text x="185.1" y="120.1">RF RECEIVER</text>
<text x="239.4" y="127.2">10k</text>
<text x="106.9" y="142.2">1</text>
<text x="115.7" y="142.2">2</text>
<text x="109.6" y="147.2">CRYSTAL</text>
<text x="153" y="146.9">10k</text>
<text x="158.9" y="146.9">10k</text>
<text x="164.8" y="146.9">10k</text>
<text x="248.8" y="146.4">LED-BIGY</text>
<text x="254.7" y="146.4">LED-BIGY</text>
<text x="260.6" y="146.4">LED-BIGY</text>
<text x="111" y="156.7">4pF</text>
<text x="118.8" y="156.7">4pF</text>
<text x="233.7" y="167.8">ZTX327</text>
<text x="241.3" y="162.6">10k</text>
</g>
<g font-size="1.6" fill="#800000">
<text x="129.2" y="89.5">RPMx1000</text>
<text x="231.6" y="146">BRAKE LIGHTS</text>
</g>
<text font-size="1.6" fill="#008000" x="131.3" y="87.6">+88.8</text>
<g font-size="1.6" fill="#0f0">
<text x="288.5" y="142.1">30kph</text>
<text x="300.3" y="142.1">50kph</text>
<text x="314.1" y="142.1">80kph</text>
</g>
<g font-size="1.6" fill="#000080">
<text x="344.5" y="278.1">FILE NAME:</text>
<text x="394.2" y="277.7">DATE:</text>
<text x="344.3" y="282.4">DESIGN TITLE:</text>
<text x="344.4" y="286.5">PATH:</text>
<text x="364.2" y="286.5">REV:</text>
<text x="394.4" y="285">PAGE:</text>
<text x="344.5" y="290.3">BY:</text>
<text x="394.4" y="290.4">TIME: 10:39:02 AM</text>
</g>
<g font-size="1.4" fill="#fff">
<text x="187.3" y="136.1" transform="rotate(-90 187.3 136.1)">GND</text>
<text x="189.1" y="136.1" transform="rotate(-90 189.1 136.1)">OUT</text>
<text x="193.2" y="136" transform="rotate(-90 193.2 136)">VCC</text>
<text x="216.7" y="136" transform="rotate(-90 216.7 136)">VCC</text>
<text x="218.7" y="136.1" transform="rotate(-90 218.7 136.1)">GND</text>
<text x="220.7" y="136.1" transform="rotate(-90 220.7 136.1)">GND</text>
<text x="222.7" y="136.1" transform="rotate(-90 222.7 136.1)">ANT</text>
</g>
<text font-size="1.1" fill="#c00000" x="202.5" y="61.2" transform="rotate(-90 202.5 61.2)">50%</text>
<text font-size=".9" fill="#fff" x="185.7" y="124.8" transform="rotate(90 185.7 124.8)">microcontrolandos</text>
</svg>
